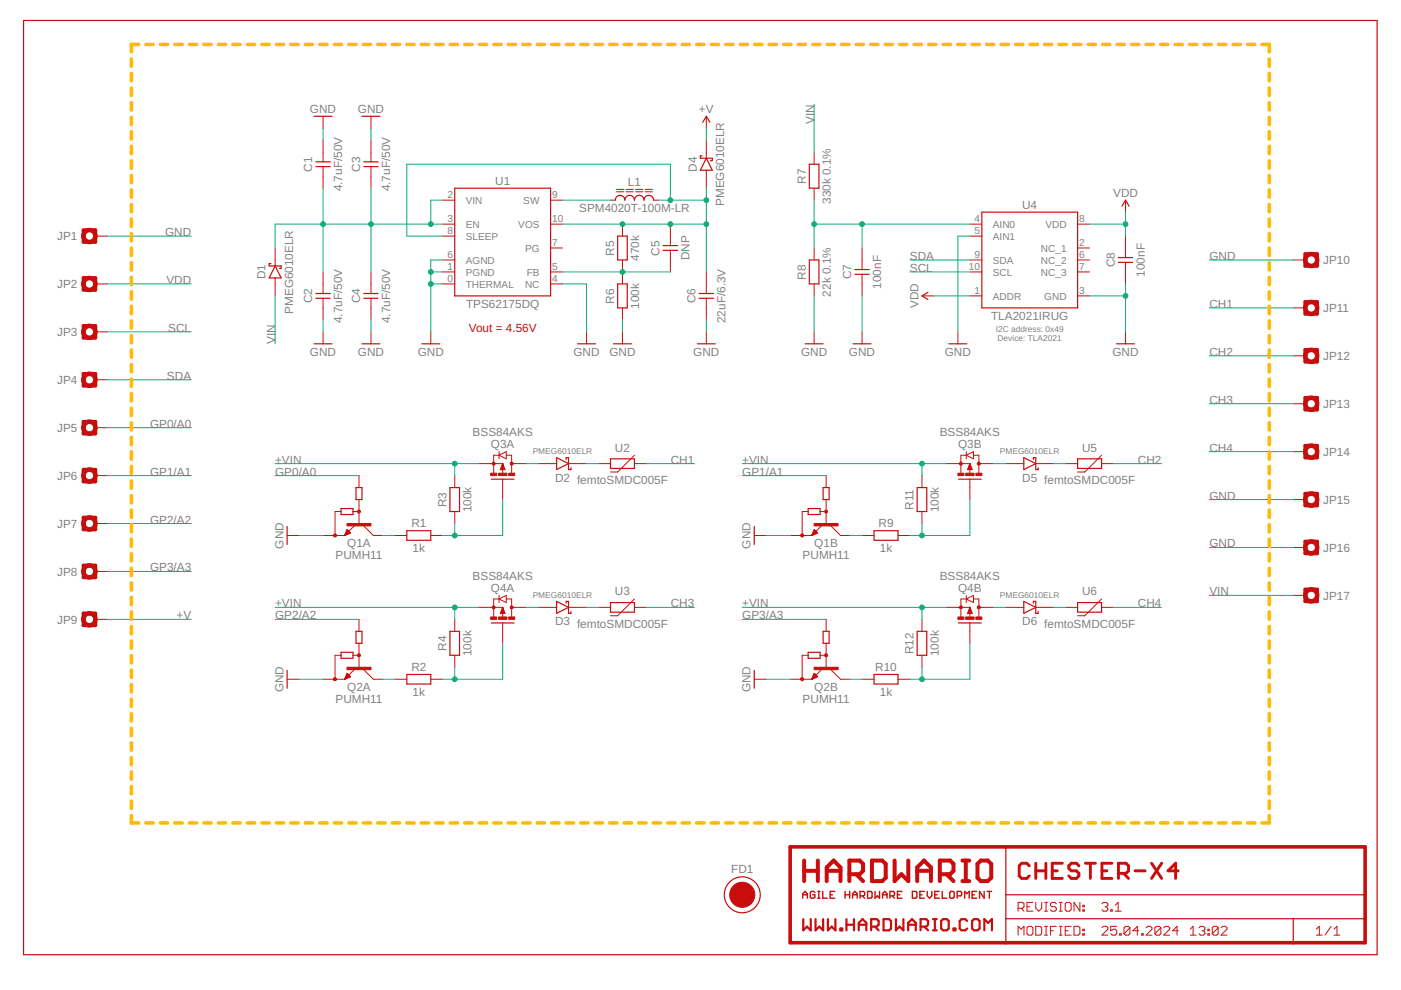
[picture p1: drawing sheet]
<svg xmlns="http://www.w3.org/2000/svg" width="297mm" height="210mm" viewBox="0 0 297 210" stroke-linecap="round" stroke-linejoin="round" font-family="sans-serif">
<g fill="none" stroke="#c90d0c" stroke-width=".61">
<path d="M218.2 183.6l-.5-.6h-1.1l-.5 .6v2.1l.5 .5h1.1l.5-.5M219.6 183v3.2M219.6 184.6h2.1M221.7 183v3.2M223.1 184.6h1.1M225.2 183h-2.1v3.2h2.1M228.7 183.6l-.5-.6h-1.1l-.5 .6v.5l.5 .5h1.1l.5 .6v.5l-.5 .5h-1.1l-.5-.5M230.1 183h2.2M231.2 183v3.2M233.6 184.6h1.1M235.8 183h-2.2v3.2h2.2M237.1 185.2h1.6l.6-.6v-1l-.6-.6h-1.6v3.2"/>
<path d="M238.2 185.2l1.1 1M240.6 184.6h2.2M244.2 183l2.1 3.2M246.3 183l-2.1 3.2M249.8 184.6h-2.2l1.7-1.6v3.2"/>
</g>
<g fill="none" stroke="#c90d0c" stroke-width=".21">
<path d="M68.5 24.7v2.5M68.5 29.7v4.6M68.5 35.3v4.6M78.7 24.7v2.5M78.7 29.7v4.6M78.7 35.3v4.6M149.8 24.7v2.5M149.8 29.7v3.8M149.8 36.1v3.8M172.6 32.3v2.5M172.6 39.9v2.5M20.2 50.1h2.6"/>
<path d="M58.3 52.6v3.8M58.3 58.9v3.8M68.5 57.7v4.5M78.7 57.7v4.5M93.9 50.1h2.5M93.9 55.1h2.5M93.9 47.5h2.5M93.9 57.7h2.5M93.9 42.4h2.5M116.7 47.5h2.6M116.7 57.7h2.6M116.7 42.4h2.6"/>
<path d="M116.7 52.6h2.6M129.4 42.4h1.1M130.7 40.7h1.5M130.7 40.2h1.5M132 47.5v2.6M132 55.1v5.1M132.7 40.7h1.6M132.7 40.2h1.6M134.8 40.7h1.5M134.8 40.2h1.5M136.8 40.7h1.5M136.8 40.2h1.5"/>
<path d="M138.6 42.4h1M142.1 47.5v4.6M142.1 53.1v4.6M149.8 57.7v4.5M172.6 52.6v2.5M182.8 52.6v4.5M182.8 58.2v4.5M205.6 50.1h2.6M205.6 55.1h2.6M205.6 47.5h2.6M205.6 57.7h2.6M228.5 55.1h2.5"/>
<path d="M228.5 47.5h2.5M228.5 57.7h2.5M228.5 52.6h2.5M238.6 42.4v2.6M238.6 50.1v4.5M238.6 55.6v4.6M274.2 55.1h2.5M20.2 60.2h2.6M20.2 70.4h2.6M68.5 63.2v4.6M68.5 70.4v2.5M78.7 63.2v4.6"/>
<path d="M78.7 70.4v2.5M91.3 70.4v2.5M93.9 60.2h2.5M116.7 60.2h2.6M124.4 70.4v2.5M132 65.3v2.5M132 70.4v2.5M149.8 63.2v4.6M149.8 70.4v2.5M172.6 60.2v2.5M172.6 70.4v2.5M182.8 70.4v2.5"/>
<path d="M195.5 62.7h2.5M203.1 70.4v2.5M205.6 62.7h2.6M228.5 62.7h2.5M238.6 70.4v2.5M274.2 75.4h2.5M274.2 65.3h2.5M20.2 90.7h2.6M20.2 80.5h2.6M101.5 98.3h5.1M105.8 96.5h-1.1v3.8M105.8 96.5l1.5-.7v1.5z"/>
<path d="M105.8 95.8v1.5M106.6 98.3v2M106.6 98.3l.5 1.3h-1zM106.6 98.3l.4 1.3M106.6 98.3l.2 1.3M106.6 98.3l.1 1.3M106.6 98.3l-.2 1.3M106.6 98.3l-.3 1.3M106.6 98.3l-.4 1.3M107.3 96.5h1.2v3.8M108.5 98.3h3.2M114.2 98.3h3.8"/>
<path d="M120.5 98.3h3.9M126.9 98.3h2.5M134.5 98.3h2.6M134.5 96.5l-3.5 3.6h-1.6M200.6 98.3h5M204.9 96.5h-1.2v3.8M204.9 96.5l1.5-.7v1.5zM204.9 95.8v1.5M205.6 98.3l.5 1.3h-1zM205.6 98.3v2M205.6 98.3l.4 1.3M205.6 98.3l.3 1.3"/>
<path d="M205.6 98.3l.2 1.3M205.6 98.3l-.1 1.3M205.6 98.3l-.2 1.3M205.6 98.3l-.3 1.3M206.4 96.5h1.1v3.8M207.5 98.3h3.2M213.3 98.3h3.8M219.6 98.3h3.8M225.9 98.3h2.6M233.6 98.3h2.5M233.6 96.5l-3.6 3.6h-1.5M274.2 95.8h2.5"/>
<path d="M274.2 85.6h2.5M20.2 100.8h2.6M20.2 111h2.6M60.9 113.5h2.5M68.5 113.5h4.6M72.3 108.5h-1.3v5M73.6 112.3l.7 .7-1.2 .5zM73.6 112.3l-.5 1.2M73.7 112.4l-.6 1.1M73.8 112.5l-.7 1M73.9 112.6l-.8 .9M74 112.7l-.9 .8"/>
<path d="M74.1 112.8l-1 .7M74.2 112.9l-1.1 .6M74.3 113l-1.2 .5M74.8 108.5h1.3M75.4 111.3l-2.3 2.2M76.1 100.8v2.6M76.1 105.9v5.1M76.9 111.3l2.3 2.2h2M83.7 113.5h2.6M91.3 113.5h2.6M96.4 100.8v2.6M96.4 108.5v2.5"/>
<path d="M106.6 101.6v4.3M159.9 113.5h2.6M167.5 113.5h4.6M171.3 108.5h-1.2v5M172.6 112.3l.8 .7-1.3 .5zM172.7 112.3l-.6 1.2M172.7 112.4l-.6 1.1M172.8 112.5l-.7 1M172.9 112.5l-.8 1M172.9 112.6l-.8 .9M173.1 112.7l-1 .8M173.1 112.8l-1 .7"/>
<path d="M173.2 112.8l-1.1 .7M173.2 112.9l-1.1 .6M173.3 113l-1.2 .5M173.9 108.5h1.3M174.4 111.3l-2.3 2.2M175.2 100.8v2.6M175.2 105.9v5.1M175.9 111.3l2.3 2.2h2M182.8 113.5h2.5M190.4 113.5h2.5M195.5 100.8v2.6M195.5 108.5v2.5"/>
<path d="M205.6 101.6v4.3M274.2 116.1h2.5M274.2 105.9h2.5M20.2 121.2h2.6M20.2 131.3h2.6M72.3 138.9h-1.3v5.1M74.8 138.9h1.3M76.1 131.3v2.6M76.1 136.4v5.1M96.4 131.3v2.6M96.4 138.9v2.6M101.5 128.8h5.1"/>
<path d="M105.8 127h-1.1v3.8M105.8 127l1.5-.8v1.6zM105.8 126.2v1.6M106.6 128.8v2M106.6 132.1v4.3M106.6 128.8l.5 1.2h-1zM106.6 128.8l.4 1.2M106.6 128.8l.2 1.2M106.6 128.8l.1 1.2M106.6 128.8l-.2 1.2M106.6 128.8l-.3 1.2M106.6 128.8l-.4 1.2"/>
<path d="M107.3 127h1.2v3.8M108.5 128.8h3.2M114.2 128.8h3.8M120.5 128.8h3.9M126.9 128.8h2.5M134.5 128.8h2.6M134.5 127l-3.5 3.6h-1.6M171.3 138.9h-1.2v5.1M173.9 138.9h1.3M175.2 131.3v2.6M175.2 136.4v5.1M195.5 131.3v2.6"/>
<path d="M195.5 138.9v2.6M200.6 128.8h5M204.9 127h-1.2v3.8M204.9 127l1.5-.8v1.6zM204.9 126.2v1.6M205.6 128.8v2M205.6 132.1v4.3M205.6 128.8l.5 1.2h-1zM205.6 128.8l.4 1.2M205.6 128.8l.3 1.2M205.6 128.8l.2 1.2M205.6 128.8l-.1 1.2"/>
<path d="M205.6 128.8l-.2 1.2M205.6 128.8l-.3 1.2M206.4 127h1.1v3.8M207.5 128.8h3.2M213.3 128.8h3.8M219.6 128.8h3.8M225.9 128.8h2.6M233.6 128.8h2.5M233.6 127l-3.6 3.6h-1.5M274.2 126.2h2.5M60.9 144h2.5M68.5 144h4.6"/>
<path d="M73.6 142.7l.7 .8-1.2 .5zM73.6 142.8l-.5 1.2M73.7 142.9l-.6 1.1M73.8 142.9l-.7 1.1M73.8 143l-.7 1M73.9 143.1l-.8 .9M74 143.2l-.9 .8M74.1 143.3l-1 .7M74.2 143.4l-1.1 .6M74.3 143.4l-1.2 .6M75.4 141.7l-2.3 2.3M76.9 141.7l2.3 2.3h2"/>
<path d="M83.7 144h2.6M91.3 144h2.6M159.9 144h2.6M167.5 144h4.6M172.6 142.7l.8 .8-1.3 .5zM172.7 142.8l-.6 1.2M172.7 142.9l-.6 1.1M172.8 142.9l-.7 1.1M172.9 143l-.8 1M172.9 143.1l-.8 .9M173.1 143.2l-1 .8M173.1 143.3l-1 .7"/>
<path d="M173.2 143.3l-1.1 .7M173.2 143.4l-1.1 .6M173.3 143.4l-1.2 .6M174.4 141.7l-2.3 2.3M175.9 141.7l2.3 2.3h2M182.8 144h2.5M190.4 144h2.5M215.9 192.6h.9l.3-.3v-.7l-.3-.3h-.9v1.9M215.9 198.3v-1.9l.6 .6 .6-.6v1.9M216.5 192.6l.6 .6M217.7 196.7l.3-.3h.7l.3 .3v1.3l-.3 .3h-.7l-.3-.3zM217.7 192.3h.7"/>
<path d="M219 191.3h-1.3v1.9h1.3M219.6 196.4h.9l.4 .3v1.3l-.4 .3h-.9zM219.6 191.3v1.3l.6 .6 .7-.6v-1.3M221.5 198.3h.6M221.5 196.4h.6M221.5 191.3h.6M221.5 193.2h.6M221.8 191.3v1.9M221.8 196.4v1.9M222.7 197.3h.7M224 196.4h-1.3v1.9M224 191.6l-.3-.3h-.7l-.3 .3v.3l.3 .4h.7l.3 .3v.3l-.3 .3h-.7l-.3-.3"/>
<path d="M224.6 198.3h.6M224.6 196.4h.6M224.6 191.3h.6M224.6 193.2h.6M224.9 191.3v1.9M224.9 196.4v1.9M225.8 197.3h.7M226.1 191.3h.7l.3 .3v1.3l-.3 .3h-.7l-.3-.3v-1.3zM227.1 196.4h-1.3v1.9h1.3M227.7 196.4h.9l.4 .3v1.3l-.4 .3h-.9zM229 191.3v1.9l-1.3-1.9v1.9M229.6 198h.3v.3h-.3z"/>
<path d="M229.6 197h.3v.3h-.3zM229.6 191.9h.3v.4h-.3zM229.6 192.9h.3v.3h-.3zM233.6 196.7l.4-.3h.6l.3 .3v.3l-1.3 1.3h1.3M233.6 191.6l.4-.3h.6l.3 .3v.3l-.3 .4M234.3 192.3h.3M234.6 192.3l.3 .3v.3l-.3 .3h-.6l-.4-.3M235.5 192.9h.3v.3h-.3zM236.5 193.2h1.2M236.5 191.9l.6-.6v1.9M236.8 196.4h-1.3v.9l.6-.3h.4l.3 .3v.7l-.3 .3h-.7l-.3-.3M237.4 198h.3v.3h-.3z"/>
<path d="M239.6 196.7v1.3l-.4 .3h-.6l-.3-.3M239.6 196.7l-.4-.3h-.6l-.3 .3v1.3M239.6 196.7l-1.3 1.3M241.4 197.3h-1.2l.9-.9v1.9M242.1 198h.3v.3h-.3zM243 196.7l.3-.3h.6l.3 .3v.3l-1.2 1.3h1.2M246.1 196.7v1.3l-.3 .3h-.6l-.3-.3M246.1 196.7l-.3-.3h-.6l-.3 .3v1.3M246.1 196.7l-1.2 1.3M246.7 196.7l.4-.3h.6l.3 .3v.3l-1.3 1.3h1.3M249.9 197.3h-1.3l1-.9v1.9M252.3 198.3h1.3"/>
<path d="M252.3 197l.7-.6v1.9M254.2 196.7l.3-.3h.7l.3 .3v.3l-.3 .3M254.8 197.3h.4M255.2 197.3l.3 .4v.3l-.3 .3h-.7l-.3-.3M256.1 198h.3v.3h-.3zM256.1 197h.3v.3h-.3zM258.3 196.7v1.3l-.3 .3h-.7l-.3-.3M258.3 196.7l-.3-.3h-.7l-.3 .3v1.3M258.3 196.7l-1.3 1.3M258.9 196.7l.3-.3h.6l.3 .3v.3l-1.2 1.3h1.2M279.1 198.3h1.2M279.1 197l.6-.6v1.9"/>
<path d="M282.2 196.4l-1.3 1.9M282.8 198.3h1.3M282.8 197l.7-.6v1.9"/>
</g>
<g fill="none" stroke="#c90d0c" stroke-width=".76">
<path d="M17.7 58.9h2.5v2.6h-2.5zM17.7 48.8h2.5v2.5h-2.5zM276.7 53.8h2.6v2.6h-2.6zM17.7 69.1h2.5v2.5h-2.5zM17.7 79.2h2.5v2.6h-2.5zM276.7 64h2.6v2.5h-2.6zM276.7 74.2h2.6v2.5h-2.6zM17.7 89.4h2.5v2.5h-2.5zM17.7 99.6h2.5v2.5h-2.5zM276.7 84.3h2.6v2.6h-2.6zM276.7 94.5h2.6v2.5h-2.6zM17.7 109.7h2.5v2.6h-2.5z"/>
<path d="M17.7 119.9h2.5v2.5h-2.5zM276.7 104.6h2.6v2.6h-2.6zM276.7 114.8h2.6v2.5h-2.6zM17.7 130h2.5v2.6h-2.5zM276.7 125h2.6v2.5h-2.6zM167.5 179.6h121.9v20.3h-121.9z"/>
</g>
<g fill="none" stroke="#c90d0c" stroke-width=".25">
<path d="M5 4.3h287v198.1h-287zM66.6 24.7h3.8M67 34.3h3M67 35.3h3M76.8 24.7h3.7M77.1 34.3h3.1M77.1 35.3h3.1M96.4 39.9h20.3v22.8h-20.3zM148.9 33h-.4v.5h2.5v.6h-.4M149 25.9l.8-1.2 .7 1.2M149.8 33.5l1.2 2.6h-2.5zM171.6 34.8h2v5.1h-2z"/>
<path d="M57.4 55.9h-.3v.5h2.5v.5h-.4M58.3 56.4l1.3 2.5h-2.5zM130.5 42.4a1.02 1.02 0 0 1 1-1 1.02 1.02 0 0 1 1 1 1.02 1.02 0 0 1 1-1 1.02 1.02 0 0 1 1 1 1.02 1.02 0 0 1 1-1 1.02 1.02 0 0 1 1 1 1.02 1.02 0 0 1 1.1-1 1.02 1.02 0 0 1 1 1M131 50.1h2v5h-2zM140.6 53.1h3.1M140.6 52.1h3.1M171.6 55.1h2v5.1h-2zM181.3 58.2h3M181.3 57.1h3M208.2 45h20.3v20.3h-20.3zM237.1 55.6h3.1M237.1 54.6h3.1"/>
<path d="M237.9 43.7l.7-1.3 .8 1.3M66.6 72.9h3.8M67 63.2h3M67 62.2h3M76.8 72.9h3.7M77.1 63.2h3.1M77.1 62.2h3.1M89.4 72.9h3.8M122.4 72.9h3.9M130.1 72.9h3.8M131 60.2h2v5.1h-2zM147.8 72.9h3.9"/>
<path d="M148.2 63.2h3.1M148.2 62.2h3.1M170.7 72.9h3.8M180.9 72.9h3.8M196.7 62l-1.2 .7 1.2 .8M201.2 72.9h3.8M236.7 72.9h3.8M118 97l2.5 1.3-2.5 1.3zM120 97.4v-.4h.5v2.6h.6v-.4M129.4 97.3h5.1v2h-5.1zM217.1 97l2.5 1.3-2.5 1.3zM219.1 97.4v-.4h.5v2.6h.5v-.4"/>
<path d="M228.5 97.3h5.1v2h-5.1zM60.9 111.6v3.8M72.3 107.8h2.5v1.3h-2.5zM75.5 103.4h1.3v2.5h-1.3zM86.3 112.5h5v2.1h-5zM95.4 103.4h2v5.1h-2zM104.2 101.6h4.8M159.9 111.6v3.8M171.3 107.8h2.6v1.3h-2.6zM174.5 103.4h1.3v2.5h-1.3zM185.3 112.5h5.1v2.1h-5.1zM194.5 103.4h2v5.1h-2z"/>
<path d="M203.2 101.6h4.8M72.3 138.3h2.5v1.3h-2.5zM75.5 133.9h1.3v2.5h-1.3zM95.4 133.9h2v5h-2zM104.2 132.1h4.8M118 127.5l2.5 1.3-2.5 1.2zM120 127.9v-.4h.5v2.5h.6v-.3M129.4 127.8h5.1v2h-5.1zM171.3 138.3h2.6v1.3h-2.6zM174.5 133.9h1.3v2.5h-1.3zM194.5 133.9h2v5h-2zM203.2 132.1h4.8"/>
<path d="M217.1 127.5l2.5 1.3-2.5 1.2zM219.1 127.9v-.4h.5v2.5h.5v-.3M228.5 127.8h5.1v2h-5.1zM60.9 142.1v3.8M86.3 143h5v2h-5zM159.9 142.1v3.8M185.3 143h5.1v2h-5.1zM213.3 179.6v20.3M213.3 189.7h76.1M213.3 194.8h76.1M274.2 194.8v5.1"/>
<circle cx="157.4" cy="189.7" r="3.8"/>
</g>
<g fill="none" stroke="#c90d0c" stroke-width=".85">
<path d="M170.5 182.5v4.3M170.5 184.6h2.9M173.4 182.5v4.3M175.3 184.6h2.9M175.3 186.8v-2.9l1.4-1.4 1.5 1.4v2.9M180.1 185.4h2.2l.7-.8v-1.4l-.7-.7h-2.2v4.3M181.5 185.4l1.5 1.4M184.9 182.5h2.1l.8 .7v2.9l-.8 .7h-2.1zM189.7 182.5v4.3l1.4-1.4 1.5 1.4v-4.3M194.5 184.6h2.9M194.5 186.8v-2.9l1.4-1.4 1.5 1.4v2.9M199.3 185.4h2.1l.8-.8v-1.4l-.8-.7h-2.1v4.3"/>
<path d="M200.7 185.4l1.5 1.4M204 182.5h1.5M204 186.8h1.5M204.8 182.5v4.3M208 182.5h1.4l.8 .7v2.9l-.8 .7h-1.4l-.8-.7v-2.9z"/>
</g>
<g fill="none" stroke="#c90d0c" stroke-width=".3">
<path d="M170.2 190.4v-.9l.5-.5 .5 .5v.9M170.2 189.7h1M172.8 189.2l-.3-.2h-.5l-.2 .2v1l.2 .2h.5l.3-.2v-.5h-.5M173.4 189h.5M173.4 190.4h.5M173.6 189v1.4M174.4 189v1.4h1M176 189.7h.5M177 189h-1v1.4h1M179.2 189.7h.9M179.2 189v1.4M180.1 189v1.4"/>
<path d="M180.8 189.7h.9M180.8 190.4v-.9l.5-.5 .4 .5v.9M182.4 189.9h.7l.2-.2v-.5l-.2-.2h-.7v1.4M182.8 189.9l.5 .5M183.9 189h.8l.2 .2v1l-.2 .2h-.8zM185.5 189v1.4l.5-.5 .5 .5v-1.4M187.1 189.7h1M187.1 190.4v-.9l.5-.5 .5 .5v.9M188.7 189.9h.7l.3-.2v-.5l-.3-.2h-.7v1.4M189.2 189.9l.5 .5M190.3 189.7h.5M191.2 189h-.9v1.4h.9"/>
<path d="M193.4 189h.8l.2 .2v1l-.2 .2h-.8zM195 189.7h.5M196 189h-1v1.4h1M196.6 189v.9l.5 .5 .5-.5v-.9M198.2 189.7h.5M199.2 189h-1v1.4h1M199.8 189v1.4h.9M201.6 189h.5l.2 .2v1l-.2 .2h-.5l-.2-.2v-1zM202.9 189.9h.8l.2-.2v-.5l-.2-.2h-.8v1.4M204.5 190.4v-1.4l.5 .5 .5-.5v1.4M206.1 189.7h.5M207.1 189h-1v1.4h1"/>
<path d="M208.7 189v1.4l-1-1.4v1.4M209.3 189h.9M209.8 189v1.4"/>
</g>
<g fill="none" stroke="#c90d0c" stroke-width=".47">
<path d="M170.3 194.9v2.4l.8-.8 .8 .8v-2.4M172.9 194.9v2.4l.8-.8 .8 .8v-2.4M175.5 194.9v2.4l.8-.8 .8 .8v-2.4M178.2 196.9h.4v.4h-.4zM179.5 194.9v2.4M179.5 196.1h1.6M181.1 194.9v2.4M182.1 196.1h1.6M182.1 197.3v-1.6l.8-.8 .8 .8v1.6M184.7 196.5h1.2l.4-.4v-.8l-.4-.4h-1.2v2.4M185.5 196.5l.8 .8M187.3 194.9h1.2l.4 .4v1.6l-.4 .4h-1.2z"/>
<path d="M189.9 194.9v2.4l.8-.8 .8 .8v-2.4M192.6 196.1h1.6M192.6 197.3v-1.6l.8-.8 .8 .8v1.6M195.2 196.5h1.2l.4-.4v-.8l-.4-.4h-1.2v2.4M196 196.5l.8 .8M197.8 197.3h.8M197.8 194.9h.8M198.2 194.9v2.4M199.5 195.3l.4-.4h.8l.4 .4v1.6l-.4 .4h-.8l-.4-.4zM202.2 196.9h.4v.4h-.4zM205.1 195.3l-.4-.4h-.8l-.4 .4v1.6l.4 .4h.8l.4-.4M206.1 195.3l.4-.4h.8l.4 .4v1.6l-.4 .4h-.8l-.4-.4z"/>
<path d="M208.7 197.3v-2.4l.8 .8 .8-.8v2.4"/>
</g>
<g fill="#c90d0c" stroke="#c90d0c" stroke-width=".21">
<path d="M17.8 59.1a1.65 1.65 0 0 1 2.6 .2 1.65 1.65 0 0 1-1 2.5 1.65 1.65 0 0 1-2.1-1.6h.8a.9 .9 0 0 1 1.3-.8 .9 .9 0 0 1 .1 1.5 .9 .9 0 0 1-1.4-.5v-.2h-.8l.1-.4z" fill-rule="evenodd"/>
<path d="M17.8 89.6a1.65 1.65 0 0 1 2.6 .2 1.65 1.65 0 0 1-1 2.5 1.65 1.65 0 0 1-2.1-1.6h.8a.9 .9 0 0 1 1.3-.8 .9 .9 0 0 1 .1 1.5 .9 .9 0 0 1-1.4-.5v-.2h-.8l.1-.4z" fill-rule="evenodd"/>
<path d="M17.8 99.7a1.65 1.65 0 0 1 2.6 .3 1.65 1.65 0 0 1-1 2.4 1.65 1.65 0 0 1-2.1-1.6h.8a.89 .89 0 0 1 1.3-.7 .89 .89 0 0 1 .1 1.5 .89 .89 0 0 1-1.4-.6v-.2h-.8l.1-.4z" fill-rule="evenodd"/>
<path d="M17.8 109.9a1.65 1.65 0 0 1 2.6 .2 1.65 1.65 0 0 1-1 2.5 1.65 1.65 0 0 1-2.1-1.6h.8a.89 .89 0 0 1 1.3-.8 .89 .89 0 0 1 .1 1.5 .89 .89 0 0 1-1.4-.5v-.2h-.8l.1-.4z" fill-rule="evenodd"/>
<path d="M17.8 120a1.65 1.65 0 0 1 2.6 .3 1.65 1.65 0 0 1-1 2.4 1.65 1.65 0 0 1-2.1-1.5h.8a.89 .89 0 0 1 1.3-.8 .89 .89 0 0 1 .1 1.5 .89 .89 0 0 1-1.4-.5v-.2h-.8l.1-.5z" fill-rule="evenodd"/>
<path d="M17.8 48.9a1.65 1.65 0 0 1 2.6 .3 1.65 1.65 0 0 1-1 2.4 1.65 1.65 0 0 1-2.1-1.5h.8a.89 .89 0 0 1 1.3-.8 .89 .89 0 0 1 .1 1.5 .89 .89 0 0 1-1.4-.5v-.2h-.8l.1-.5z" fill-rule="evenodd"/>
<path d="M17.8 79.4a1.65 1.65 0 0 1 2.6 .3 1.65 1.65 0 0 1-1 2.4 1.65 1.65 0 0 1-2.1-1.6h.8a.9 .9 0 0 1 1.3-.7 .9 .9 0 0 1 .1 1.5 .9 .9 0 0 1-1.4-.5v-.3h-.8l.1-.4z" fill-rule="evenodd"/>
<path d="M17.8 69.2a1.65 1.65 0 0 1 2.6 .3 1.65 1.65 0 0 1-1 2.4 1.65 1.65 0 0 1-2.1-1.5h.8a.9 .9 0 0 1 1.3-.8 .9 .9 0 0 1 .1 1.5 .9 .9 0 0 1-1.4-.5v-.2h-.8l.1-.4z" fill-rule="evenodd"/>
<path d="M276.8 125.1a1.66 1.66 0 0 1 2.6 .3 1.66 1.66 0 0 1-.9 2.4 1.66 1.66 0 0 1-2.1-1.6h.7a.89 .89 0 0 1 1.3-.7 .89 .89 0 0 1 .2 1.5 .89 .89 0 0 1-1.5-.6v-.2h-.7z" fill-rule="evenodd"/>
<path d="M276.8 114.9a1.66 1.66 0 0 1 2.6 .3 1.66 1.66 0 0 1-.9 2.5 1.66 1.66 0 0 1-2.1-1.6h.7a.89 .89 0 0 1 1.3-.8 .89 .89 0 0 1 .2 1.5 .89 .89 0 0 1-1.5-.5v-.2h-.7z" fill-rule="evenodd"/>
<path d="M276.8 104.8a1.66 1.66 0 0 1 2.6 .3 1.66 1.66 0 0 1-.9 2.4 1.66 1.66 0 0 1-2.1-1.6h.7a.89 .89 0 0 1 1.3-.8 .89 .89 0 0 1 .2 1.5 .89 .89 0 0 1-1.5-.5v-.2h-.7z" fill-rule="evenodd"/>
<path d="M276.8 94.6a1.66 1.66 0 0 1 2.6 .3 1.66 1.66 0 0 1-.9 2.5 1.66 1.66 0 0 1-2.1-1.6h.7a.89 .89 0 0 1 1.3-.8 .89 .89 0 0 1 .2 1.5 .89 .89 0 0 1-1.5-.5v-.2h-.7z" fill-rule="evenodd"/>
<path d="M276.8 84.5a1.66 1.66 0 0 1 2.6 .2 1.66 1.66 0 0 1-.9 2.5 1.66 1.66 0 0 1-2.1-1.6h.7a.9 .9 0 0 1 1.3-.8 .9 .9 0 0 1 .2 1.5 .9 .9 0 0 1-1.5-.5v-.2h-.7z" fill-rule="evenodd"/>
<path d="M276.8 74.3a1.66 1.66 0 0 1 2.6 .3 1.66 1.66 0 0 1-.9 2.4 1.66 1.66 0 0 1-2.1-1.6h.7a.9 .9 0 0 1 1.3-.7 .9 .9 0 0 1 .2 1.5 .9 .9 0 0 1-1.5-.5v-.3h-.7z" fill-rule="evenodd"/>
<path d="M276.8 64.2a1.66 1.66 0 0 1 2.6 .2 1.66 1.66 0 0 1-.9 2.5 1.66 1.66 0 0 1-2.1-1.6h.7a.9 .9 0 0 1 1.3-.8 .9 .9 0 0 1 .2 1.5 .9 .9 0 0 1-1.5-.5v-.2h-.7z" fill-rule="evenodd"/>
<path d="M276.8 54a1.66 1.66 0 0 1 2.6 .3 1.66 1.66 0 0 1-.9 2.4 1.66 1.66 0 0 1-2.1-1.6h.7a.9 .9 0 0 1 1.3-.7 .9 .9 0 0 1 .2 1.5 .9 .9 0 0 1-1.5-.5v-.3h-.7z" fill-rule="evenodd"/>
<path d="M17.8 130.2a1.65 1.65 0 0 1 2.6 .2 1.65 1.65 0 0 1-1 2.5 1.65 1.65 0 0 1-2.1-1.6h.8a.89 .89 0 0 1 1.3-.8 .89 .89 0 0 1 .1 1.5 .89 .89 0 0 1-1.4-.5v-.2h-.8l.1-.4z" fill-rule="evenodd"/>
<path d="M75.9 108.2h.4v.5h-.4z" fill-rule="evenodd"/>
<path d="M70.7 113.3a.34 .34 0 0 1 .5 0 .34 .34 0 0 1 0 .5 .34 .34 0 0 1-.3 0 .34 .34 0 0 1-.2-.3l.4 .1-.4-.1z" fill-rule="evenodd"/>
<path d="M75.9 138.7h.4v.5h-.4z" fill-rule="evenodd"/>
<path d="M70.7 143.8a.34 .34 0 0 1 .5-.1 .34 .34 0 0 1 0 .6 .34 .34 0 0 1-.5-.1v-.2h.4h-.4z" fill-rule="evenodd"/>
<path d="M169.8 113.3l.1-.1a.33 .33 0 0 1 .4 .1 .33 .33 0 0 1 .1 .3l-.1 .2a.34 .34 0 0 1-.4 0 .34 .34 0 0 1-.2-.3l.4 .1-.4-.1z" fill-rule="evenodd"/>
<path d="M169.8 143.8a.33 .33 0 0 1 .5 0 .33 .33 0 0 1-.2 .5l-.4-.3h.4v.1l-.4-.1z" fill-rule="evenodd"/>
<circle cx="157.4" cy="189.7" r="2.67"/>
<circle cx="104.7" cy="98.3" r=".33"/>
<circle cx="108.5" cy="98.3" r=".33"/>
<circle cx="203.7" cy="98.3" r=".33"/>
<circle cx="207.5" cy="98.3" r=".33"/>
<circle cx="203.7" cy="128.8" r=".33"/>
<circle cx="207.5" cy="128.8" r=".33"/>
<circle cx="104.7" cy="128.8" r=".33"/>
<circle cx="108.5" cy="128.8" r=".33"/>
<circle cx="175.2" cy="108.5" r=".33"/>
<circle cx="175.2" cy="138.9" r=".33"/>
</g>
<g fill="#c90d0c" stroke="#c90d0c" stroke-width=".21">
<path d="M73.6 111h5.1v.5h-5.1z"/>
<path d="M73.6 141.5h5.1v.5h-5.1z"/>
<path d="M107.8 100.3h1.3v.5h-1.3z"/>
<path d="M104 100.3h1.3v.5h-1.3z"/>
<path d="M105.7 100.3h1.8v.5h-1.8z"/>
<path d="M206.9 100.3h1.3v.5h-1.3z"/>
<path d="M203.1 100.3h1.3v.5h-1.3z"/>
<path d="M204.7 100.3h1.8v.5h-1.8z"/>
<path d="M206.9 130.8h1.3v.5h-1.3z"/>
<path d="M203.1 130.8h1.3v.5h-1.3z"/>
<path d="M204.7 130.8h1.8v.5h-1.8z"/>
<path d="M107.8 130.8h1.3v.5h-1.3z"/>
<path d="M104 130.8h1.3v.5h-1.3z"/>
<path d="M105.7 130.8h1.8v.5h-1.8z"/>
<path d="M172.6 111h5.1v.5h-5.1z"/>
<path d="M172.6 141.5h5.1v.5h-5.1z"/>
</g>
<g fill="none" stroke="#0dab76" stroke-width=".21">
<path d="M68.5 27.2v2.5M68.5 39.9v17.8M78.7 27.2v2.5M78.7 39.9v17.8M149.8 27.2v2.5M149.8 39.9v17.8M172.6 22.1v10.2M22.8 50.1h17.8M91.3 57.7h2.6M93.9 42.4h-2.6v5.1M93.9 55.1h-2.6v15.3M93.9 47.5h-35.6v5.1"/>
<path d="M119.3 57.7h22.8M119.3 47.5h30.5M119.3 42.4h10.1M139.6 42.4h10.2M142.1 42.4v-7.6h-55.8v15.3h7.6M172.6 42.4v10.2M172.6 47.5h33M182.8 47.5v5.1M192.9 55.1h12.7M192.9 57.7h12.7M205.6 50.1h-2.5v20.3M231 47.5h7.6"/>
<path d="M238.6 45v5.1M256.4 55.1h17.8M22.8 60.2h17.8M22.8 70.4h17.8M58.3 62.7v10.2M68.5 67.8v2.6M78.7 67.8v2.6M91.3 60.2h2.6M119.3 60.2h5.1v10.2M132 67.8v2.6M149.8 67.8v2.6M172.6 62.7v7.7"/>
<path d="M182.8 62.7v7.7M198 62.7h7.6M231 62.7h7.6M238.6 60.2v10.2M256.4 75.4h17.8M256.4 65.3h17.8M22.8 80.5h17.8M22.8 90.7h17.8M58.3 98.3h43.2M96.4 98.3v2.5M111.7 98.3h2.5M124.4 98.3h2.5"/>
<path d="M137.1 98.3h10.1M157.4 98.3h43.2M195.5 98.3v2.5M210.7 98.3h2.6M223.4 98.3h2.5M236.1 98.3h10.2M256.4 85.6h17.8M256.4 95.8h17.8M22.8 100.8h17.8M22.8 111h17.8M58.3 100.8h17.8M63.4 113.5h5.1"/>
<path d="M81.2 113.5h2.5M96.4 111v2.5M106.6 105.9v7.6h-12.7M157.4 100.8h17.8M162.5 113.5h5M180.2 113.5h2.6M195.5 111v2.5M205.6 105.9v7.6h-12.7M256.4 116.1h17.8M256.4 105.9h17.8M22.8 131.3h17.8M22.8 121.2h17.8"/>
<path d="M58.3 131.3h17.8M58.3 128.8h43.2M96.4 128.8v2.5M106.6 136.4v7.6h-12.7M111.7 128.8h2.5M124.4 128.8h2.5M137.1 128.8h10.1M157.4 131.3h17.8M157.4 128.8h43.2M195.5 128.8v2.5M205.6 136.4v7.6h-12.7M210.7 128.8h2.6"/>
<path d="M223.4 128.8h2.5M236.1 128.8h10.2M256.4 126.2h17.8M63.4 144h5.1M81.2 144h2.5M96.4 141.5v2.5M162.5 144h5M180.2 144h2.6M195.5 141.5v2.5"/>
</g>
<g fill="#0dab76" stroke="#0dab76" stroke-width=".21">
<circle cx="91.3" cy="57.7" r=".51"/>
<circle cx="91.3" cy="60.2" r=".51"/>
<circle cx="238.6" cy="62.7" r=".51"/>
<circle cx="238.6" cy="47.5" r=".51"/>
<circle cx="132" cy="57.7" r=".51"/>
<circle cx="96.4" cy="98.3" r=".51"/>
<circle cx="195.5" cy="98.3" r=".51"/>
<circle cx="96.4" cy="128.8" r=".51"/>
<circle cx="195.5" cy="128.8" r=".51"/>
<circle cx="78.7" cy="47.5" r=".51"/>
<circle cx="68.5" cy="47.5" r=".51"/>
<circle cx="91.3" cy="47.5" r=".51"/>
<circle cx="172.6" cy="47.5" r=".51"/>
<circle cx="182.8" cy="47.5" r=".51"/>
<circle cx="96.4" cy="113.5" r=".51"/>
<circle cx="195.5" cy="113.5" r=".51"/>
<circle cx="96.4" cy="144" r=".51"/>
<circle cx="195.5" cy="144" r=".51"/>
<circle cx="149.8" cy="47.5" r=".51"/>
<circle cx="132" cy="47.5" r=".51"/>
<circle cx="142.1" cy="47.5" r=".51"/>
<circle cx="149.8" cy="42.4" r=".51"/>
<circle cx="142.1" cy="42.4" r=".51"/>
</g>
<g fill="none" stroke="#ffba08" stroke-width=".76">
<path d="M27.9 12.5v1.6M27.9 15.6v1.5M27.9 18.7v1.5M29.4 9.4h-1.5v1.6M30.9 9.4h1.6M34 9.4h1.5M37.1 9.4h1.5M40.2 9.4h1.5M43.2 9.4h1.6M46.3 9.4h1.5M49.4 9.4h1.5M52.4 9.4h1.6"/>
<path d="M55.5 9.4h1.6M58.6 9.4h1.5M61.7 9.4h1.5M64.7 9.4h1.6M67.8 9.4h1.6M70.9 9.4h1.5M74 9.4h1.5M77 9.4h1.6M80.1 9.4h1.5M83.2 9.4h1.5M86.3 9.4h1.5M89.3 9.4h1.6"/>
<path d="M92.4 9.4h1.5M95.5 9.4h1.5M98.5 9.4h1.6M101.6 9.4h1.6M104.7 9.4h1.5M107.8 9.4h1.5M110.8 9.4h1.6M113.9 9.4h1.5M117 9.4h1.5M120.1 9.4h1.5M123.1 9.4h1.6M126.2 9.4h1.5"/>
<path d="M129.3 9.4h1.5M132.3 9.4h1.6M135.4 9.4h1.6M138.5 9.4h1.5M141.6 9.4h1.5M144.6 9.4h1.6M147.7 9.4h1.6M150.8 9.4h1.5M153.9 9.4h1.5M156.9 9.4h1.6M160 9.4h1.5M163.1 9.4h1.5"/>
<path d="M166.2 9.4h1.5M169.2 9.4h1.6M172.3 9.4h1.5M175.4 9.4h1.5M178.4 9.4h1.6M181.5 9.4h1.6M184.6 9.4h1.5M187.7 9.4h1.5M190.7 9.4h1.6M193.8 9.4h1.6M196.9 9.4h1.5M200 9.4h1.5"/>
<path d="M203 9.4h1.6M206.1 9.4h1.5M209.2 9.4h1.5M212.2 9.4h1.6M215.3 9.4h1.6M218.4 9.4h1.5M221.5 9.4h1.5M224.5 9.4h1.6M227.6 9.4h1.6M230.7 9.4h1.5M233.8 9.4h1.5M236.8 9.4h1.6"/>
<path d="M239.9 9.4h1.5M243 9.4h1.5M246.1 9.4h1.5M249.1 9.4h1.6M252.2 9.4h1.5M255.3 9.4h1.5M258.3 9.4h1.6M261.4 9.4h1.6M264.5 9.4h1.5M267.6 9.4h1.5v1.6M269.1 12.5v1.6M269.1 15.6v1.5"/>
<path d="M269.1 18.7v1.5M27.9 21.8v1.5M27.9 24.8v1.6M27.9 27.9v1.6M27.9 31v1.6M27.9 34.1v1.6M27.9 37.2v1.5M269.1 21.8v1.5M269.1 24.8v1.6M269.1 27.9v1.6M269.1 31v1.6M269.1 34.1v1.6"/>
<path d="M269.1 37.2v1.5M27.9 40.3v1.5M27.9 43.3v1.6M27.9 46.4v1.6M27.9 49.5v1.6M27.9 52.6v1.6M27.9 55.7v1.6M27.9 58.8v1.5M269.1 40.3v1.5M269.1 43.3v1.6M269.1 46.4v1.6M269.1 49.5v1.6"/>
<path d="M269.1 52.6v1.6M269.1 55.7v1.6M269.1 58.8v1.5M27.9 61.9v1.5M27.9 64.9v1.6M27.9 68v1.6M27.9 71.1v1.6M27.9 74.2v1.6M27.9 77.3v1.5M269.1 61.9v1.5M269.1 64.9v1.6M269.1 68v1.6"/>
<path d="M269.1 71.1v1.6M269.1 74.2v1.6M269.1 77.3v1.5M27.9 80.4v1.5M27.9 83.5v1.5M27.9 86.6v1.5M27.9 89.6v1.6M27.9 92.7v1.6M27.9 95.8v1.6M27.9 98.9v1.5M269.1 80.4v1.5M269.1 83.5v1.5"/>
<path d="M269.1 86.6v1.5M269.1 89.6v1.6M269.1 92.7v1.6M269.1 95.8v1.6M269.1 98.9v1.5M27.9 102v1.5M27.9 105.1v1.5M27.9 108.1v1.6M27.9 111.2v1.6M27.9 114.3v1.6M27.9 117.4v1.6M269.1 102v1.5"/>
<path d="M269.1 105.1v1.5M269.1 108.1v1.6M269.1 111.2v1.6M269.1 114.3v1.6M269.1 117.4v1.6M27.9 120.5v1.5M27.9 123.6v1.5M27.9 126.6v1.6M27.9 129.7v1.6M27.9 132.8v1.6M27.9 135.9v1.6M27.9 139v1.5"/>
<path d="M269.1 120.5v1.5M269.1 123.6v1.5M269.1 126.6v1.6M269.1 129.7v1.6M269.1 132.8v1.6M269.1 135.9v1.6M269.1 139v1.5M27.9 142.1v1.5M27.9 145.2v1.5M27.9 148.3v1.5M27.9 151.3v1.6M27.9 154.4v1.6"/>
<path d="M27.9 157.5v1.6M269.1 142.1v1.5M269.1 145.2v1.5M269.1 148.3v1.5M269.1 151.3v1.6M269.1 154.4v1.6M269.1 157.5v1.6M27.9 172.9v1.6h1.5M27.9 160.6v1.5M27.9 163.7v1.5M27.9 166.8v1.5M27.9 169.8v1.6"/>
<path d="M30.9 174.5h1.6M34 174.5h1.5M37.1 174.5h1.5M40.2 174.5h1.5M43.2 174.5h1.6M46.3 174.5h1.5M49.4 174.5h1.5M52.4 174.5h1.6M55.5 174.5h1.6M58.6 174.5h1.5M61.7 174.5h1.5M64.7 174.5h1.6"/>
<path d="M67.8 174.5h1.6M70.9 174.5h1.5M74 174.5h1.5M77 174.5h1.6M80.1 174.5h1.5M83.2 174.5h1.5M86.3 174.5h1.5M89.3 174.5h1.6M92.4 174.5h1.5M95.5 174.5h1.5M98.5 174.5h1.6M101.6 174.5h1.6"/>
<path d="M104.7 174.5h1.5M107.8 174.5h1.5M110.8 174.5h1.6M113.9 174.5h1.5M117 174.5h1.5M120.1 174.5h1.5M123.1 174.5h1.6M126.2 174.5h1.5M129.3 174.5h1.5M132.3 174.5h1.6M135.4 174.5h1.6M138.5 174.5h1.5"/>
<path d="M141.6 174.5h1.5M144.6 174.5h1.6M147.7 174.5h1.6M150.8 174.5h1.5M153.9 174.5h1.5M156.9 174.5h1.6M160 174.5h1.5M163.1 174.5h1.5M166.2 174.5h1.5M169.2 174.5h1.6M172.3 174.5h1.5M175.4 174.5h1.5"/>
<path d="M178.4 174.5h1.6M181.5 174.5h1.6M184.6 174.5h1.5M187.7 174.5h1.5M190.7 174.5h1.6M193.8 174.5h1.6M196.9 174.5h1.5M200 174.5h1.5M203 174.5h1.6M206.1 174.5h1.5M209.2 174.5h1.5M212.2 174.5h1.6"/>
<path d="M215.3 174.5h1.6M218.4 174.5h1.5M221.5 174.5h1.5M224.5 174.5h1.6M227.6 174.5h1.6M230.7 174.5h1.5M233.8 174.5h1.5M236.8 174.5h1.6M239.9 174.5h1.5M243 174.5h1.5M246.1 174.5h1.5M249.1 174.5h1.6"/>
<path d="M252.2 174.5h1.5M255.3 174.5h1.5M258.3 174.5h1.6M261.4 174.5h1.6M264.5 174.5h1.5M269.1 160.6v1.5M269.1 163.7v1.5M269.1 166.8v1.5M269.1 169.8v1.6M269.1 172.9v1.6h-1.5"/>
</g>
<g font-size="2.5" fill="#808080">
<text x="65.7" y="23.9">GND</text>
<text x="75.9" y="23.9">GND</text>
<text x="148.2" y="23.9">+V</text>
<text x="172.6" y="26.3" transform="rotate(-90 172.6 26.3)">VIN</text>
<text x="66.2" y="36.4" transform="rotate(-90 66.2 36.4)">C1</text>
<text x="72.6" y="40.6" transform="rotate(-90 72.6 40.6)">4.7uF/50V</text>
<text x="76.4" y="36.4" transform="rotate(-90 76.4 36.4)">C3</text>
<text x="82.7" y="40.6" transform="rotate(-90 82.7 40.6)">4.7uF/50V</text>
<text x="105" y="39.1">U1</text>
<text x="133.1" y="39.4">L1</text>
<text x="147.7" y="36.4" transform="rotate(-90 147.7 36.4)">D4</text>
<text x="170.8" y="39" transform="rotate(-90 170.8 39)">R7</text>
<text x="236" y="41.7">VDD</text>
<text x="122.8" y="45">SPM4020T-100M-LR</text>
<text x="153.6" y="43.7" transform="rotate(-90 153.6 43.7)">PMEG6010ELR</text>
<text x="176.2" y="43.3" transform="rotate(-90 176.2 43.3)">330k 0.1%</text>
<text x="216.7" y="44.2">U4</text>
<text x="12.1" y="50.9">JP1</text>
<text x="35" y="50">GND</text>
<text x="56.3" y="59.3" transform="rotate(-90 56.3 59.3)">D1</text>
<text x="130.2" y="54.2" transform="rotate(-90 130.2 54.2)">R5</text>
<text x="135.5" y="55.3" transform="rotate(-90 135.5 55.3)">470k</text>
<text x="139.8" y="54.2" transform="rotate(-90 139.8 54.2)">C5</text>
<text x="146.2" y="55.2" transform="rotate(-90 146.2 55.2)">DNP</text>
<text x="170.8" y="59.3" transform="rotate(-90 170.8 59.3)">R8</text>
<text x="180.5" y="59.3" transform="rotate(-90 180.5 59.3)">C7</text>
<text x="192.9" y="55.1">SDA</text>
<text x="192.9" y="57.7">SCL</text>
<text x="236.4" y="56.7" transform="rotate(-90 236.4 56.7)">C8</text>
<text x="242.7" y="58.7" transform="rotate(-90 242.7 58.7)">100nF</text>
<text x="256.4" y="55.1">GND</text>
<text x="280.5" y="56">JP10</text>
<text x="12.1" y="61.1">JP2</text>
<text x="35.3" y="60.2">VDD</text>
<text x="66.2" y="64.3" transform="rotate(-90 66.2 64.3)">C2</text>
<text x="76.4" y="64.3" transform="rotate(-90 76.4 64.3)">C4</text>
<text x="98.8" y="65.3">TPS62175DQ</text>
<text x="130.2" y="64.4" transform="rotate(-90 130.2 64.4)">R6</text>
<text x="135.5" y="65.5" transform="rotate(-90 135.5 65.5)">100k</text>
<text x="147.5" y="64.3" transform="rotate(-90 147.5 64.3)">C6</text>
<text x="176.2" y="62.9" transform="rotate(-90 176.2 62.9)">22k 0.1%</text>
<text x="186.8" y="61.2" transform="rotate(-90 186.8 61.2)">100nF</text>
<text x="194.7" y="65.4" transform="rotate(-90 194.7 65.4)">VDD</text>
<text x="256.4" y="65.3">CH1</text>
<text x="12.1" y="71.3">JP3</text>
<text x="35.7" y="70.4">SCL</text>
<text x="62.1" y="66.6" transform="rotate(-90 62.1 66.6)">PMEG6010ELR</text>
<text x="72.6" y="68.5" transform="rotate(-90 72.6 68.5)">4.7uF/50V</text>
<text x="82.7" y="68.5" transform="rotate(-90 82.7 68.5)">4.7uF/50V</text>
<text x="153.8" y="68.5" transform="rotate(-90 153.8 68.5)">22uF/6.3V</text>
<text x="210.1" y="67.8">TLA2021IRUG</text>
<text x="280.5" y="66.2">JP11</text>
<text x="58.3" y="72.9" transform="rotate(-90 58.3 72.9)">VIN</text>
<text x="65.7" y="75.4">GND</text>
<text x="75.9" y="75.4">GND</text>
<text x="88.6" y="75.4">GND</text>
<text x="121.6" y="75.4">GND</text>
<text x="129.2" y="75.4">GND</text>
<text x="147" y="75.4">GND</text>
<text x="169.8" y="75.4">GND</text>
<text x="180" y="75.4">GND</text>
<text x="200.3" y="75.4">GND</text>
<text x="235.9" y="75.4">GND</text>
<text x="256.4" y="75.4">CH2</text>
<text x="280.5" y="76.3">JP12</text>
<text x="12.1" y="81.4">JP4</text>
<text x="35.4" y="80.5">SDA</text>
<text x="256.4" y="85.6">CH3</text>
<text x="280.5" y="86.5">JP13</text>
<text x="12.1" y="91.6">JP5</text>
<text x="31.8" y="90.7">GP0/A0</text>
<text x="100.2" y="92.5">BSS84AKS</text>
<text x="104.1" y="95">Q3A</text>
<text x="130.4" y="95.8">U2</text>
<text x="199.3" y="92.5">BSS84AKS</text>
<text x="203.1" y="95">Q3B</text>
<text x="229.4" y="95.8">U5</text>
<text x="256.4" y="95.8">CH4</text>
<text x="12.1" y="101.7">JP6</text>
<text x="31.8" y="100.8">GP1/A1</text>
<text x="58.3" y="100.8">GP0/A0</text>
<text x="58.3" y="98.3">+VIN</text>
<text x="142.2" y="98.3">CH1</text>
<text x="157.4" y="100.8">GP1/A1</text>
<text x="157.4" y="98.3">+VIN</text>
<text x="241.3" y="98.3">CH2</text>
<text x="280.5" y="96.6">JP14</text>
<text x="94.6" y="107.5" transform="rotate(-90 94.6 107.5)">R3</text>
<text x="117.7" y="102.1">D2 femtoSMDC005F</text>
<text x="216.7" y="102.1">D5 femtoSMDC005F</text>
<text x="256.4" y="105.9">GND</text>
<text x="280.5" y="106.8">JP15</text>
<text x="12.1" y="111.9">JP7</text>
<text x="31.8" y="111">GP2/A2</text>
<text x="87.2" y="111.8">R1</text>
<text x="100" y="108.6" transform="rotate(-90 100 108.6)">100k</text>
<text x="186.3" y="111.8">R9</text>
<text x="193.7" y="108.1" transform="rotate(-90 193.7 108.1)">R11</text>
<text x="199" y="108.6" transform="rotate(-90 199 108.6)">100k</text>
<text x="60.1" y="116.3" transform="rotate(-90 60.1 116.3)">GND</text>
<text x="71.1" y="118.6">PUMH11</text>
<text x="73.6" y="116.1">Q1A</text>
<text x="87.5" y="117.1">1k</text>
<text x="159.2" y="116.3" transform="rotate(-90 159.2 116.3)">GND</text>
<text x="170.2" y="118.6">PUMH11</text>
<text x="172.7" y="116.1">Q1B</text>
<text x="186.5" y="117.1">1k</text>
<text x="256.4" y="116.1">GND</text>
<text x="280.5" y="117">JP16</text>
<text x="12.1" y="122">JP8</text>
<text x="31.8" y="121.2">GP3/A3</text>
<text x="100.2" y="122.9">BSS84AKS</text>
<text x="104.1" y="125.5">Q4A</text>
<text x="199.3" y="122.9">BSS84AKS</text>
<text x="203.1" y="125.5">Q4B</text>
<text x="37.4" y="131.3">+V</text>
<text x="58.3" y="131.3">GP2/A2</text>
<text x="58.3" y="128.8">+VIN</text>
<text x="130.4" y="126.2">U3</text>
<text x="142.2" y="128.8">CH3</text>
<text x="157.4" y="131.3">GP3/A3</text>
<text x="157.4" y="128.8">+VIN</text>
<text x="229.4" y="126.2">U6</text>
<text x="241.3" y="128.8">CH4</text>
<text x="256.4" y="126.2">VIN</text>
<text x="280.5" y="127.1">JP17</text>
<text x="12.1" y="132.2">JP9</text>
<text x="94.6" y="138" transform="rotate(-90 94.6 138)">R4</text>
<text x="117.7" y="132.6">D3 femtoSMDC005F</text>
<text x="216.7" y="132.6">D6 femtoSMDC005F</text>
<text x="87.2" y="142.2">R2</text>
<text x="100" y="139.1" transform="rotate(-90 100 139.1)">100k</text>
<text x="185.6" y="142.2">R10</text>
<text x="193.7" y="138.7" transform="rotate(-90 193.7 138.7)">R12</text>
<text x="199" y="139.1" transform="rotate(-90 199 139.1)">100k</text>
<text x="60.1" y="146.8" transform="rotate(-90 60.1 146.8)">GND</text>
<text x="71.1" y="149.1">PUMH11</text>
<text x="73.6" y="146.5">Q2A</text>
<text x="87.5" y="147.6">1k</text>
<text x="159.2" y="146.8" transform="rotate(-90 159.2 146.8)">GND</text>
<text x="170.2" y="149.1">PUMH11</text>
<text x="172.7" y="146.5">Q2B</text>
<text x="186.5" y="147.6">1k</text>
<text x="155" y="185.1">FD1</text>
</g>
<text font-size="2.5" fill="#c90d0c" x="99.4" y="70.4">Vout = 4.56V</text>
<g font-size="2.1" fill="#808080">
<text x="94.9" y="47.2">3</text>
<text x="94.9" y="42.1">2</text>
<text x="98.8" y="43.2">VIN</text>
<text x="111" y="43.2">SW</text>
<text x="117.1" y="47.2">10</text>
<text x="117.1" y="42.1">9</text>
<text x="206.6" y="47.2">4</text>
<text x="228.8" y="47.2">8</text>
<text x="94.9" y="49.7">8</text>
<text x="98.8" y="48.3">EN</text>
<text x="98.8" y="50.8">SLEEP</text>
<text x="109.9" y="48.3">VOS</text>
<text x="111.3" y="53.4">PG</text>
<text x="117.1" y="52.2">7</text>
<text x="206.6" y="49.7">5</text>
<text x="210.5" y="48.3">AIN0</text>
<text x="210.5" y="50.8">AIN1</text>
<text x="220.7" y="53.4">NC_1</text>
<text x="221.6" y="48.3">VDD</text>
<text x="228.8" y="52.2">2</text>
<text x="94.9" y="57.3">1</text>
<text x="94.9" y="54.8">6</text>
<text x="94.9" y="59.9">0</text>
<text x="98.8" y="58.4">PGND</text>
<text x="98.8" y="55.9">AGND</text>
<text x="111.7" y="58.4">FB</text>
<text x="117.1" y="57.3">5</text>
<text x="117.1" y="59.9">4</text>
<text x="205.4" y="57.3">10</text>
<text x="206.6" y="54.8">9</text>
<text x="210.5" y="55.9">SDA</text>
<text x="210.5" y="58.4">SCL</text>
<text x="220.7" y="55.9">NC_2</text>
<text x="220.7" y="58.4">NC_3</text>
<text x="228.8" y="54.8">6</text>
<text x="228.8" y="57.3">7</text>
<text x="98.8" y="61">THERMAL</text>
<text x="111.3" y="61">NC</text>
<text x="206.6" y="62.4">1</text>
<text x="210.5" y="63.5">ADDR</text>
<text x="221.4" y="63.5">GND</text>
<text x="228.8" y="62.4">3</text>
</g>
<g font-size="1.8" fill="#808080">
<text x="211.1" y="70.4">I2C address: 0x49</text>
<text x="211.5" y="72.3">Device: TLA2021</text>
<text x="113" y="96.3">PMEG6010ELR</text>
<text x="212" y="96.3">PMEG6010ELR</text>
<text x="113" y="126.7">PMEG6010ELR</text>
<text x="212" y="126.7">PMEG6010ELR</text>
</g>
</svg>
